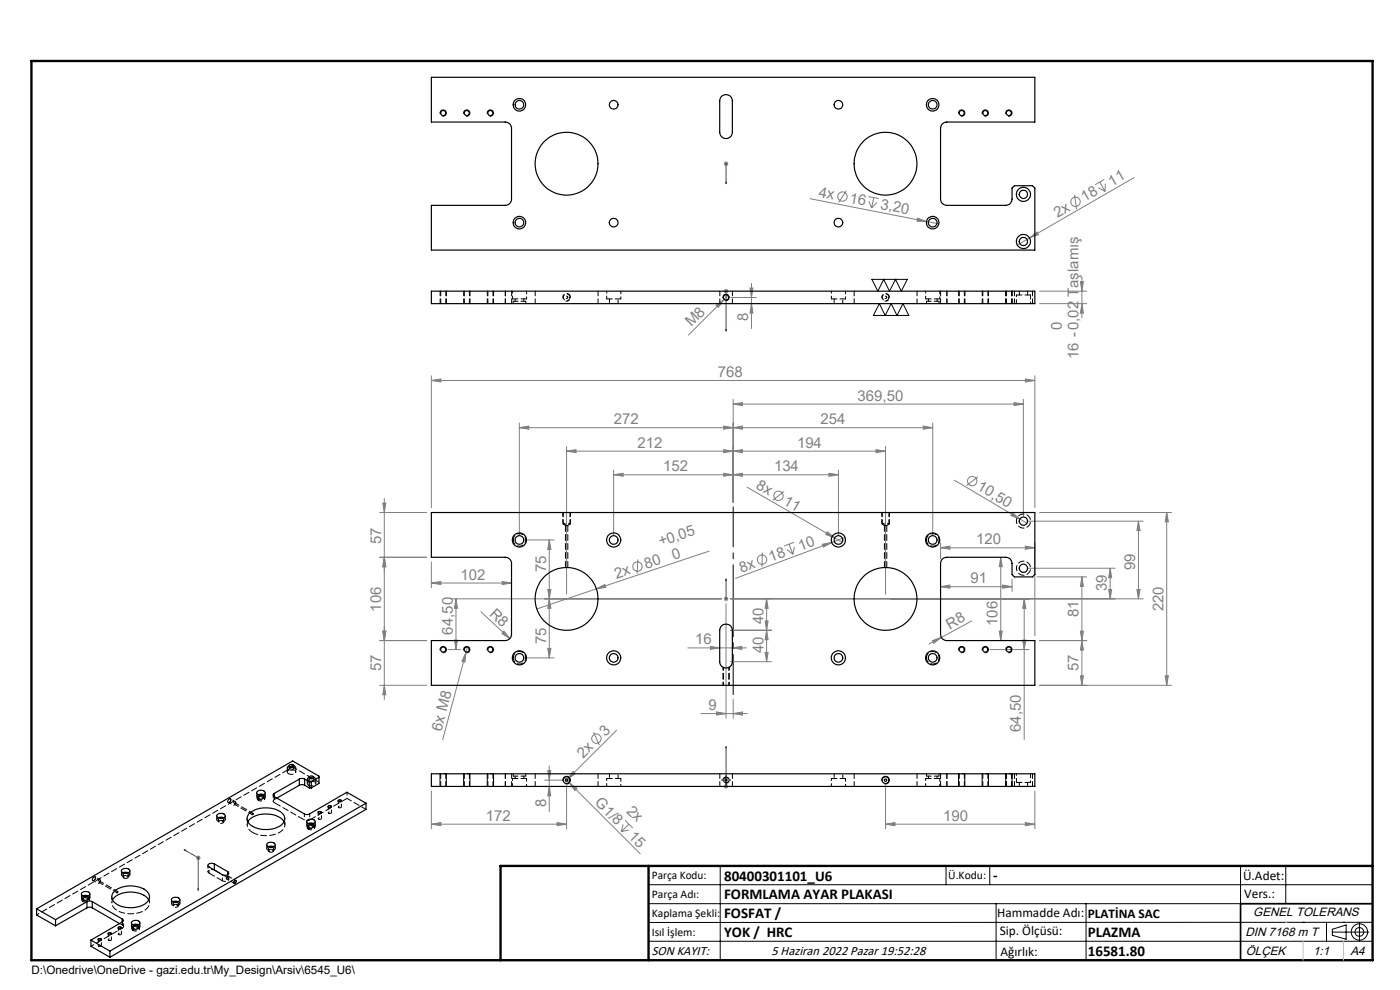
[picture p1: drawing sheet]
<svg xmlns="http://www.w3.org/2000/svg" width="297mm" height="210mm" viewBox="0 0 297 210" stroke-linecap="round" stroke-linejoin="round" font-family="sans-serif">
<g fill="none" stroke="#808080" stroke-width=".21">
<path d="M153.5 34.7h1M153.7 34.4l.7 .7M154 34.2v1M154.4 34.4l-.7 .7M233 39.8l1.4 .8M233.3 38.6l1.1 2M234.3 38.1l-2 1.1M234.5 39l-.1 1.6M240.6 37.7l-22.2 12.8M171.8 42.1l24.7 4.9M179.6 40.4l-1.7 2.6M184.2 41.7l2.2 .4"/>
<path d="M184.3 42.6l.6 1.5M185.3 41.9l-.4 2.2M186 43l-1.1 1.1M194.7 46.3l1.8 .7-2-.1zM196.5 47l2.7 .5M218.4 50.5l1.6-1.3 .3 .6zM218.4 50.5l-2.6 1.5M227.9 41.3l.5 3M229.2 59.8h.6l-.3 2zM229.5 58.8v8.6M91.5 79.7v28M151.9 64.8l1.7-1.2-1.2 1.6z"/>
<path d="M153.5 61.8h1M153.6 63.6l-7.6 7.5M153.7 61.4l.7 .7M154 61.3v1M154.4 61.4l-.7 .7M154.5 62.6l-.9 1M155 63.1h5.4M159.1 61.1h.6l-.3 2zM159.4 64.4l.3 2h-.6zM159.4 60.1v9.6M219.5 79.7v28M220.5 61.8h10"/>
<path d="M220.5 64.4h10M229.5 64.4l.3 2h-.6zM91.5 80.7l2-.3v.6zM91.5 80.7h128M110.2 90.7l2-.3v.6zM110.2 90.7h87.7M110.2 89.7v23.9M120.2 95.7l2-.3v.6zM120.2 94.7v31.3M120.2 95.7h67.7M130.2 99.7v13.9M153.5 95.4l2 .3-2 .3z"/>
<path d="M153.5 90.4l2 .3-2 .3zM155.5 95.7l2-.3v.6zM155.5 90.7l2-.3v.6zM155.5 85.7l2-.3v.6zM155.5 84.7v21.8M155.5 85.7h61.6M177.9 99.7v13.9M185.8 95.4l2.1 .3-2.1 .3zM187.9 94.7v31.3M195.9 90.4l2 .3-2 .3zM197.9 89.7v23.9M215.1 85.4l2 .3-2 .3z"/>
<path d="M217.1 84.7v24.8M217.5 80.4l2 .3-2 .3zM80.5 108.7h10M81.2 106.7h.6l-.3 2zM81.5 118.2l.3 2h-.6zM81.5 105.7v42.7M90.5 118.2h-10M91.5 119.2v5.5M111.2 114.5h6.3M116.5 114.5l.4 2h-.7zM116.5 114.5v25.1M130.2 100.7l2-.3v.6z"/>
<path d="M130.2 100.7h47.7M135.3 118.7l-.2 3M150.5 116.9l-24 8M153.5 100.4l2 .3-2 .3zM155.5 100.7l2-.3v.6zM158.5 103.4l20.1 11.6M161.7 117.2l-.1 3.1M166.3 104.2l-2.4 1.9M166.9 116.6l1.3 1M167.4 115.4l.8 2.2M168.5 115l-2.2 .8M168.5 116l-.3 1.6"/>
<path d="M174.4 115.5l2.1-.4-1.8 1zM175.5 112.8l1.6 1.3-1.9-.7zM175.9 100.4l2 .3-2 .3zM176.5 115.1l-20.5 7.6M179.2 114l-2.7 1.1M199.5 116.2l2-.4v.7zM199.5 115.2v3.4M199.5 116.2h20M202.5 101.9l13.9 8.2M207.5 101.1l-2.5 1.9M212.3 118.2l.3 2h-.6zM212.3 118.2v17.7"/>
<path d="M214.8 108.8l1.6 1.3-1.9-.7zM216.4 110.1l1.5 .9M217.5 115.8l2 .4-2 .3zM218.1 110.6h24.4M219.5 115.2v19.7M220.5 108.7h28M241.5 110.6l.4 1.9h-.7zM241.5 110.6v16.4M247.5 108.7v36.7M247.5 108.7l.4 2h-.7zM81.2 133.9h.6l-.3 2zM90.5 135.9h-10"/>
<path d="M91.5 123.7l2-.3v.6zM91.5 123.7h17M95 137.8h2.7M95.7 127h57.3M96.4 135.8h.6l-.3 2zM96.7 127v10.8M96.7 127l.3 2h-.6zM98.8 138.4l-.2 2.1-.6-.2zM98.8 138.4l-4.9 18.5M99.2 137.2l-.4 1.2M102 129.8l6.2 5.7M106.5 123.4l2 .3-2 .3z"/>
<path d="M106.9 133.9l1.3 1.6-1.7-1.1zM111.2 139.6h6.3M116.2 125.1h.7l-.4 1.9zM116.2 137.5h.7l-.4 2.1zM116.5 127l.4 2h-.7zM126.5 124.9l1.8-.9 .2 .6zM126.5 124.9l-12.6 4.3M145.9 137.4h12.5M150.7 137.1l2 .3-2 .4zM153.5 127h1M153.7 126.7l.7 .7M154 128v24.4"/>
<path d="M154 126.5v1.1M154.4 126.7l-.7 .7M155 127h87.5M155 133.7h8.7M155.4 137.4l2-.3v.7zM162.3 131.7h.6l-.3 2zM162.3 138.4h.6l-.3 2zM162.6 127l.3 2h-.6zM162.6 133.7l.3 2h-.6zM162.6 127v13.4M197.8 135.9l1.9-.7-1.6 1.2zM199.5 124.5l2-.4v.7z"/>
<path d="M199.5 124.5h15.2M199.7 135.2l-2.6 1.4M206.1 131.7l-6.4 3.5M210 137.8h8.3M212 133.9h.6l-.3 2zM212.7 124.1l2 .4-2 .3zM214.7 122.9v2.5M217 135.8h.6l-.3 2zM217.3 127l.3 2h-.6zM217.3 127v29.9M218.1 120.5h18.4M220 122.4h10.5"/>
<path d="M229.2 133.9h.6l-.3 2zM229.5 135.9l.3 2h-.6zM229.5 122.4l.3 2h-.6zM229.5 122.4v23M230.5 135.9h-10M235.2 125.1h.6l-.3 1.9zM235.5 120.5l.3 2h-.6zM235.5 120.5v6.5M241.2 125.1h.7l-.4 1.9zM80.5 145.4h10M81.5 145.4l.3 2h-.6zM125.9 155.3l1.2 2.8"/>
<path d="M130.8 154.9l-10.8 10.8M148.7 151.4h9.8M152 151l2 .4-2 .3zM155 140.4h8.7M155.5 151.4l2-.4v.7zM155.5 148.3v4.1M220.5 145.4h28M229.2 143.4h.6l-.3 2zM247.2 143.4h.7l-.4 2zM91.5 174.8l2-.3v.6zM91.5 167.8v8M91.5 174.8h28.7"/>
<path d="M115.5 165.5h3.7M116.2 163.5h.6l-.3 2zM116.5 166.8l.3 2h-.6zM116.5 162.5v9.7M118.2 174.5l2 .3-2 .3zM119.6 164.9l16.2 16.2M120.2 166.5v9.3M120.8 166l1.6 1.2-.4 .5zM121.6 163.6l.4 .5-1.6 1.2zM132.2 174.9l-.4 1.5M132.6 174l1.6 1.6M133.4 176.1l-1.6 .3"/>
<path d="M133.4 174.8l-1.6 1.6M153.5 166.8h1M153.7 166.5l.7 .7M154 166.3v1M154.4 166.5l-.7 .7M187.9 174.8l2-.3v.6zM187.9 174.8h31.6M187.9 166.5v9.3M217.5 174.5l2 .3-2 .3zM219.5 167.8v8M41.6 182h1M41.7 181.6l.7 .7"/>
<path d="M42.1 181.5v.9M42.4 181.6l-.7 .7"/>
<circle cx="178.7" cy="41.7" r=".98"/>
<circle cx="228.2" cy="42.8" r=".99"/>
<circle cx="161.7" cy="118.7" r="1"/>
<circle cx="165.2" cy="105.2" r="1.01"/>
<circle cx="206.3" cy="102.1" r="1.01"/>
<circle cx="135.2" cy="120.2" r="1"/>
<circle cx="126.5" cy="156.7" r=".99"/>
</g>
<g fill="none" stroke="#000" stroke-width=".21">
<path d="M93.4 24.2a.67 .67 0 0 1 .6-.9 .67 .67 0 0 1 .7 .7 .67 .67 0 0 1-.9 .6M98.4 24.2a.65 .65 0 0 1 .6-.9 .65 .65 0 0 1 .7 .7 .65 .65 0 0 1-.9 .6M103.4 24.2a.66 .66 0 0 1 .5-.9 .66 .66 0 0 1 .8 .7 .66 .66 0 0 1-.8 .6M203.4 24.2a.67 .67 0 0 1 .6-.9 .67 .67 0 0 1 .7 .7 .67 .67 0 0 1-.9 .6M208.4 24.2a.65 .65 0 0 1 .6-.9 .65 .65 0 0 1 .7 .7 .65 .65 0 0 1-.9 .6M213.4 24.2a.65 .65 0 0 1 .6-.9 .65 .65 0 0 1 .7 .7 .65 .65 0 0 1-.8 .6M185 59.3h7.5l-1.3 2.5-1.2-2.5-1.3 2.5-1.2-2.5-1.3 2.5zM153.4 63.2a.66 .66 0 0 1 .6-.8 .66 .66 0 0 1 .7 .8 .66 .66 0 0 1-.9 .5M186.5 64.4l1.3 2.5 1.3-2.5 1.2 2.5 1.3-2.5 1.2 2.5h-7.5zM93.4 138a.67 .67 0 0 1 .6-.9 .67 .67 0 0 1 .7 .7 .67 .67 0 0 1-.9 .6M98.4 138a.65 .65 0 0 1 .6-.9 .65 .65 0 0 1 .7 .7 .65 .65 0 0 1-.9 .6M103.4 138a.66 .66 0 0 1 .5-.9 .66 .66 0 0 1 .8 .7 .66 .66 0 0 1-.8 .6"/>
<path d="M203.4 138a.67 .67 0 0 1 .6-.9 .67 .67 0 0 1 .7 .7 .67 .67 0 0 1-.9 .6M208.4 138a.65 .65 0 0 1 .6-.9 .65 .65 0 0 1 .7 .7 .65 .65 0 0 1-.9 .6M213.4 138a.65 .65 0 0 1 .6-.9 .65 .65 0 0 1 .7 .7 .65 .65 0 0 1-.8 .6M48.5 169.6l.1-.1a.27 .27 0 0 1 .4 0 .27 .27 0 0 1-.1 .4 .34 .34 0 0 1-.4 .4 .34 .34 0 0 1-.1-.6zM67.5 172.2l.2-.1a.31 .31 0 0 1 .4 0 .31 .31 0 0 1 0 .5 .31 .31 0 0 1-.4 0l-.2-.2zM69.6 171a.36 .36 0 0 1 .4-.2 .36 .36 0 0 1 .2 .5h-.4l-.2-.1zM71.8 169.7h.6a.35 .35 0 0 1-.3 .5 .35 .35 0 0 1-.4-.3zM93.3 164.1v2.7M94.7 164.1v2.7M98.4 164.1v2.7M99.7 164.1v2.7M103.4 164.1v2.7"/>
<path d="M104.7 164.1v2.7M119.4 165.7a.8 .8 0 0 1 .7-1 .8 .8 0 0 1 .9 .9 .8 .8 0 0 1-1 .7M153.4 165.7a.65 .65 0 0 1 .6-.9 .65 .65 0 0 1 .7 .7 .65 .65 0 0 1-.9 .6M153.6 165.5h.8M154 165.1v.8M187.1 165.7a.8 .8 0 0 1 .7-1 .8 .8 0 0 1 .9 .9 .8 .8 0 0 1-1.1 .7M203.3 164.1v2.7M204.7 164.1v2.7M208.4 164.1v2.7M209.7 164.1v2.7M213.4 164.1v2.7M214.7 164.1v2.7"/>
<path d="M19.7 186.2l.1-.1a.28 .28 0 0 1 .5-.1 .28 .28 0 0 1-.1 .5 .35 .35 0 0 1-.5 .3 .35 .35 0 0 1 0-.6zM20.8 199.2l.2-.1a.31 .31 0 0 1 .5 0 .31 .31 0 0 1 0 .4 .31 .31 0 0 1-.5 0l-.2-.1zM22.9 198a.36 .36 0 0 1 .5-.2 .36 .36 0 0 1 .2 .4l-.5 .1-.2-.2zM25.1 196.7l.5-.1a.25 .25 0 0 1 .2 .4 .25 .25 0 0 1-.4 .1l-.4-.2zM49.7 186.9l.1-.1a.36 .36 0 0 1 .3 .4 .36 .36 0 0 1-.4 .3l-.1-.3zM137.6 187.7h153.6M137.6 191.7h153.6M137.6 199.7h153.6M152.8 183.7v20M200.7 183.7v4M210 183.7v4M211.3 191.7v12"/>
<path d="M230.4 191.7v12M263.2 183.7v20M272.8 183.7v8M276.4 195.6h.1M281.4 195.6v4.1M282.6 197.7h7.8M282.6 197.1l3-.9v3l-3-.8zM285 195.6h.1M288.4 195.8v3.8M291.2 195.6l-153.6 .1"/>
<circle cx="288.4" cy="197.7" r="1.74"/>
<circle cx="288.4" cy="197.7" r=".93"/>
</g>
<path d="M121 111h-1.6M188.7 111h-1.6" fill="none" stroke="#000" stroke-width=".21" stroke-dasharray="1.3 .6" stroke-dashoffset=".8" stroke-linecap="butt"/>
<path d="M120 63.9a.81 .81 0 0 0 1-.8 .81 .81 0 0 0-.9-.8 .81 .81 0 0 0-.7 1M187.7 63.9a.81 .81 0 0 0 1-.8 .81 .81 0 0 0-.9-.8 .81 .81 0 0 0-.7 1" fill="none" stroke="#000" stroke-width=".21" stroke-dasharray="1.3 .6" stroke-dashoffset=".4" stroke-linecap="butt"/>
<g fill="none" stroke="#00f" stroke-width=".21">
<path d="M154 39v-.4v.4M154 34.6v.2zM154 34.7h.1M154 34.7v4.3M154 61.7v.2zM154 70.2v-.4v.4M154 61.8h.1M154 61.8v8.4M154 122.8v.4v-.4M154 126.9v.2zM154 127h.1M154 122.8v4.2"/>
<path d="M154 158.4v.4v-.4M154 158.4v8.4M154 166.7v.2zM154 166.8h.1M39.1 180.2l.3 .1v.2zM39.1 180.2l3 1.8v6.9M42 188.5l.1 .1v.3z"/>
</g>
<path d="M153.4 141.5v3.9M154.7 145.4v-3.9" fill="none" stroke="#000" stroke-width=".21" stroke-dasharray="1.3 .6" stroke-dashoffset=".6"/>
<path d="M119.4 108.7v2.3M121 111v-2.3M187.1 108.7v2.3M188.7 111v-2.3" fill="none" stroke="#000" stroke-width=".21" stroke-dasharray="1.3 .6" stroke-dashoffset=".4"/>
<path d="M121 111h.1M188.7 111h.1" fill="none" stroke="#000" stroke-width=".21" stroke-dasharray="1.3 .6"/>
<path d="M93.4 61.7v2.7M94.7 64.4v-2.7M98.4 61.7v2.7M99.7 64.4v-2.7M103.4 61.7v2.7M104.7 64.4v-2.7M203.4 61.7v2.7M204.7 64.4v-2.7M208.4 61.7v2.7M209.7 64.4v-2.7M213.4 61.7v2.7M214.7 64.4v-2.7" fill="none" stroke="#000" stroke-width=".21" stroke-dasharray="1.3 .6" stroke-dashoffset=".3"/>
<path d="M155.5 147.3v-39.8" fill="none" stroke="#000" stroke-width=".21" stroke-dasharray="15.2 1.3 1.3 1.3" stroke-dashoffset="6.8"/>
<path d="M106.2 203.7h185" fill="none" stroke="#000" stroke-width=".25"/>
<path d="M291.2 191.7h-28v12" fill="none" stroke="#000" stroke-width=".35"/>
<path d="M6.7 12.9h284.5v190.8h-284.5zM137.6 183.7v20M291.2 183.7h-185v20" fill="none" stroke="#000" stroke-width=".5"/>
<path d="M272.8 195.6h.1M276.4 199.7v4M285 199.7v4" fill="none" stroke="#c0c0c0" stroke-width=".21"/>
<path d="M153.2 165.5h-.1M154 164.6v-.1M154 166.3v.1M154.9 165.5h.1" fill="none" stroke="#000" stroke-width=".21" stroke-dasharray="15.2 1.3 1.3 1.3"/>
<path d="M94.7 164.1h-1.3M99.7 164.1h-1.3M104.7 164.1h-1.3M204.7 164.1h-1.3M209.7 164.1h-1.3M214.7 164.1h-1.3" fill="none" stroke="#000" stroke-width=".21" stroke-dasharray="1.3 .6" stroke-dashoffset=".7"/>
<g fill="#00f">
<path d="M154 122.8v.4zM154 126.9v.2z"/>
<path d="M39.1 180.2l.3 .1v.2zM42 188.5l.1 .1v.3zM154 166.7v.2zM154 158.4v.4z"/>
<path d="M154 61.7v.2zM154 69.8v.4z"/>
<path d="M154 38.6v.4zM154 34.6v.2z"/>
</g>
<g fill="#808080">
<path d="M106.9 133.9l1.3 1.6-1.7-1.1z"/>
<path d="M214.8 108.8l1.6 1.3-1.9-.7z"/>
<path d="M175.5 112.8l1.6 1.3-1.9-.7z"/>
<path d="M194.7 46.3l1.8 .7-2-.1z"/>
<path d="M126.5 124.9l1.8-.9 .2 .6z"/>
<path d="M174.4 115.5l2.1-.4-1.8 1z"/>
<path d="M197.8 135.9l1.9-.7-1.6 1.2z"/>
<path d="M218.4 50.5l1.6-1.3 .3 .6z"/>
<path d="M98.8 138.4l-.2 2.1-.6-.2z"/>
<path d="M120.8 166l1.6 1.2-.4 .5z"/>
<path d="M118.2 174.5l2 .3-2 .3zM91.5 174.8l2-.3v.6z"/>
<path d="M199.5 116.2l2-.4v.7zM217.5 115.8l2 .4-2 .3zM199.5 124.5l2-.4v.7zM212.7 124.1l2 .4-2 .3z"/>
<path d="M91.5 80.7l2-.3v.6zM217.5 80.4l2 .3-2 .3zM155.5 100.7l2-.3v.6zM175.9 100.4l2 .3-2 .3zM155.5 95.7l2-.3v.6zM185.8 95.4l2.1 .3-2.1 .3zM155.5 90.7l2-.3v.6zM195.9 90.4l2 .3-2 .3zM155.5 85.7l2-.3v.6zM215.1 85.4l2 .3-2 .3z"/>
<path d="M150.7 137.1l2 .3-2 .4zM155.4 137.4l2-.3v.7z"/>
<path d="M91.5 123.7l2-.3v.6zM106.5 123.4l2 .3-2 .3z"/>
<path d="M155.5 151.4l2-.4v.7zM152 151l2 .4-2 .3zM153.5 100.4l2 .3-2 .3zM130.2 100.7l2-.3v.6zM153.5 95.4l2 .3-2 .3zM120.2 95.7l2-.3v.6zM153.5 90.4l2 .3-2 .3zM110.2 90.7l2-.3v.6z"/>
<path d="M151.9 64.8l.5 .4 1.2-1.6zM121.6 163.6l-1.2 1.7 1.6-1.2z"/>
<path d="M235.2 125.1h.6l-.3 1.9zM235.5 120.5l.3 2h-.6zM241.2 125.1h.7l-.4 1.9zM241.5 110.6l.4 1.9h-.7zM116.2 125.1h.7l-.4 1.9zM116.5 114.5l.4 2h-.7zM217 135.8h.6l-.3 2zM217.3 127l.3 2h-.6zM229.5 64.4l.3 2h-.6zM229.2 59.8h.6l-.3 2z"/>
<path d="M229.2 143.4h.6l-.3 2zM229.5 135.9l.3 2h-.6zM247.2 143.4h.7l-.4 2zM247.5 108.7l.4 2h-.7zM81.5 145.4l.3 2h-.6zM81.2 133.9h.6l-.3 2zM81.5 118.2l.3 2h-.6zM81.2 106.7h.6l-.3 2z"/>
<path d="M116.5 127l.4 2h-.7zM116.2 137.5h.7l-.4 2.1zM96.7 127l.3 2h-.6zM96.4 135.8h.6l-.3 2zM159.1 61.1h.6l-.3 2zM159.4 64.4l.3 2h-.6zM116.2 163.5h.6l-.3 2zM116.5 166.8l.3 2h-.6z"/>
<path d="M81.5 118.2l.3 2h-.6zM81.2 133.9h.6l-.3 2zM212.3 118.2l.3 2h-.6zM212 133.9h.6l-.3 2zM229.5 122.4l.3 2h-.6zM229.2 133.9h.6l-.3 2zM162.6 127l.3 2h-.6zM162.3 131.7h.6l-.3 2zM162.6 133.7l.3 2h-.6zM162.3 138.4h.6l-.3 2z"/>
<path d="M187.9 174.8l2-.3v.6zM217.5 174.5l2 .3-2 .3z"/>
</g>
<g fill="none" stroke="#000" stroke-width=".25">
<path d="M91.5 16.4h128v9.5h-18.6a1.33 1.33 0 0 0-1.4 1.3v15a1.33 1.33 0 0 0 1.4 1.4h12.5a1.33 1.33 0 0 0 1.3-1.4v-2.3l.5-.5h3.8l.5 .5v13.1h-128v-9.4h15.7a1.33 1.33 0 0 0 1.3-1.4v-15a1.33 1.33 0 0 0-1.3-1.3h-15.7zM153 20.6a1.35 1.35 0 0 1 1.5-.5 1.35 1.35 0 0 1 .9 1.3v6.7a1.34 1.34 0 0 1-1.4 1.3 1.34 1.34 0 0 1-1.3-1.3v-6.7zM91.5 61.8h128v2.6h-128zM91.5 108.7h128v13.2l-.5 .5h-3.8l-.5-.5v-2.4a1.33 1.33 0 0 0-1.3-1.3h-12.5a1.33 1.33 0 0 0-1.4 1.3v15a1.33 1.33 0 0 0 1.4 1.4h18.6v9.5h-128v-9.5h15.7a1.33 1.33 0 0 0 1.3-1.4v-15a1.33 1.33 0 0 0-1.3-1.3h-15.7zM153 132.9a1.36 1.36 0 0 1 1.4-.4 1.36 1.36 0 0 1 1 1.2v6.7a1.34 1.34 0 0 1-1.4 1.3 1.34 1.34 0 0 1-1.3-1.3v-6.7zM46.1 172.8a1.01 1.01 0 0 1 1.7 .4 1.09 1.09 0 0 1-1.8-.2zM46.3 173.5h1.1M46.7 173.6h.3M52.6 174.3a5.2 5.2 0 0 1 6.2-1.2l.8 .5 .7 .7M53 172.5a5.8 5.8 0 0 1 7 .1 1.73 1.73 0 0 1-.9 2.8 5.7 5.7 0 0 1-6.4-.8 1.5 1.5 0 0 1 .3-2.1zM53.6 172.6h.1l-.1 .2zM54.6 167.9a1.12 1.12 0 0 1 1.7 .3 1.03 1.03 0 0 1-1.8-.1z"/>
<path d="M54.8 168.5h1.1M55.2 168.7h.3M56.7 178.9a1.12 1.12 0 0 1 1.7 .3 1.01 1.01 0 0 1-.9 .5 1.01 1.01 0 0 1-.9-.6zM56.9 179.6h1.1M57.3 179.7h.3M58.2 168.3a.37 .37 0 0 0-.2 .3 .37 .37 0 0 0 .2 .4M58.2 169l6.7 3.8 .8-.2 7.9-4.5 4 2.3M58.2 168.3v.7M61.3 162.4l.3-.2a.42 .42 0 0 1 .5-.1 .42 .42 0 0 1 .2 .5l-.1 .1a.53 .53 0 0 1-.9-.3zM61.5 162.7h.7M63.5 165.3l.4-.2 .7 .2M63.5 166.6l.4-.2 .7 .2"/>
<path d="M63.5 165.3l-5.3 3M63.5 165.3v1.3M63.5 166.6l-4.8 2.7M64.6 165.3l1 .5M64.6 165.3v1.3M64.6 166.6l1 .5M65.2 174a1.09 1.09 0 0 1 1.7 .3 .98 .98 0 0 1-1 .5 .98 .98 0 0 1-.8-.6zM65.4 174.7h1.1M65.6 164.7h.1a.49 .49 0 0 1 .5-.1 .49 .49 0 0 1 .3 .5l-.2 .1a.42 .42 0 0 1-.5 0 .42 .42 0 0 1-.2-.5zM65.6 165.8h.4M65.6 165.8v1.3M65.6 167.1h.4"/>
<path d="M65.7 165.1h.8M65.8 174.8h.3M66 167.1l1.7-.9v-1.6l-5.6-3.2-54.3 31.4M66 165.8v1.3M67.5 172.3l.2-.1a.24 .24 0 0 1 .3-.1 .24 .24 0 0 1 .1 .4 .31 .31 0 0 1-.4 0 .31 .31 0 0 1-.2-.2zM67.7 164.9l-1.7 .9M69.7 171l.1-.1a.27 .27 0 0 1 .3 0 .27 .27 0 0 1 .1 .3 .29 .29 0 0 1-.3 .1 .29 .29 0 0 1-.2-.3zM71.8 169.8a.3 .3 0 0 1 .4-.1 .3 .3 0 0 1 .2 .3h-.1a.27 .27 0 0 1-.3 .1 .27 .27 0 0 1-.2-.3zM77.6 170.4l-54.3 31.3M77.6 170.4v1.3l-54.3 31.4M91.5 164.1h128v2.7h-128zM7.8 192.8l4 2.3"/>
<path d="M7.8 192.8v1.3l4 2.3M11.8 195.1v1.3M17.4 189.4a1.09 1.09 0 0 1 1.6 .2 1 1 0 0 1-1.7 0zM17.6 190h1.1M18 190.1h.3M18.5 191.3l.4-.2 .7 .2M18.5 192.6l.4-.2 .7 .2M18.5 191.3l-6.7 3.8M18.5 191.3v1.3M18.5 192.6l-6.7 3.8M19.3 199.4l4 2.3M19.3 199.4v1.3l4 2.4"/>
<path d="M19.6 191.3l6.3 3.6M19.6 191.3v1.3M19.6 192.6l5.8 3.3M20.8 199.2h.1a.3 .3 0 0 1 .4-.1 .3 .3 0 0 1 .1 .3l-.3 .1zM23 198l.1-.1a.27 .27 0 0 1 .3-.1 .27 .27 0 0 1 .2 .3l-.1 .1a.28 .28 0 0 1-.3 .1 .28 .28 0 0 1-.2-.3zM23.9 190.9a4.8 4.8 0 0 1 5.1-1.5 3.6 3.6 0 0 1 2.5 1.5M24.3 189a5.8 5.8 0 0 1 6.9 .1 1.67 1.67 0 0 1-.7 2.8 5.7 5.7 0 0 1-6.5-.8 1.59 1.59 0 0 1 .3-2.1zM25.2 196.7h.1a.25 .25 0 0 1 .3-.1 .25 .25 0 0 1 .1 .3 .29 .29 0 0 1-.4 .1 .29 .29 0 0 1-.1-.3zM25.9 184.5a1.12 1.12 0 0 1 1.7 .2 1.03 1.03 0 0 1-1.8 0zM25.9 194.9a.33 .33 0 0 1 .3 .4 .33 .33 0 0 1-.3 .3M25.9 195.6l-6.6 3.8M25.9 194.9v.7"/>
<path d="M26.1 185.1h1.1M26.5 185.2h.3M27.9 195.6l.1-.1a1.05 1.05 0 0 1 1.7 .2 1 1 0 0 1-1 .6 1 1 0 0 1-.8-.6zM28.2 196.2l.6-.2 .5 .2M28.6 196.2h.3M36.4 190.7a1.14 1.14 0 0 1 1.8 .1 1.04 1.04 0 0 1-1.8 .1zM36.7 191.3h1.1M37.1 191.4h.3M45.5 183.3a.8 .8 0 0 0-1.4 .4l3.1 1.9a.9 .9 0 0 0 1.3-.4l-.2-.3M45.5 183.3l2.8 1.6M45.5 183.3v1.3M48.3 184.9v.7"/>
<path d="M49.7 186.9l.3-.1a.32 .32 0 0 1 0 .4 .32 .32 0 0 1-.4 .1zM23.3 201.7v1.4"/>
<circle cx="94" cy="24" r=".54"/>
<circle cx="99" cy="24" r=".53"/>
<circle cx="104" cy="24" r=".54"/>
<circle cx="110.2" cy="22.2" r="1.33"/>
<circle cx="110.2" cy="22.2" r=".91"/>
<circle cx="120.2" cy="34.7" r="6.7"/>
<circle cx="130.2" cy="22.2" r=".92"/>
<circle cx="177.9" cy="22.2" r=".92"/>
<circle cx="187.9" cy="34.7" r="6.7"/>
<circle cx="197.9" cy="22.2" r="1.33"/>
<circle cx="197.9" cy="22.2" r=".92"/>
<circle cx="204" cy="24" r=".54"/>
<circle cx="209" cy="24" r=".53"/>
<circle cx="214" cy="24" r=".54"/>
<circle cx="110.2" cy="47.2" r="1.33"/>
<circle cx="110.2" cy="47.2" r=".91"/>
<circle cx="130.2" cy="47.2" r=".92"/>
<circle cx="177.9" cy="47.2" r=".92"/>
<circle cx="197.9" cy="47.2" r="1.33"/>
<circle cx="197.9" cy="47.2" r=".92"/>
<circle cx="217.1" cy="41.2" r=".88"/>
<circle cx="217.1" cy="51.2" r=".88"/>
<circle cx="217.1" cy="51.2" r="1.5"/>
<circle cx="217.1" cy="41.2" r="1.5"/>
<circle cx="154" cy="63.1" r=".56"/>
<circle cx="110.2" cy="114.6" r=".91"/>
<circle cx="110.2" cy="114.6" r="1.5"/>
<circle cx="130.2" cy="114.6" r=".92"/>
<circle cx="130.2" cy="114.6" r="1.5"/>
<circle cx="177.9" cy="114.5" r="1.5"/>
<circle cx="177.9" cy="114.6" r=".92"/>
<circle cx="197.9" cy="114.5" r="1.5"/>
<circle cx="197.9" cy="114.6" r=".92"/>
<circle cx="217.1" cy="110.5" r=".88"/>
<circle cx="94" cy="137.8" r=".54"/>
<circle cx="99" cy="137.8" r=".53"/>
<circle cx="104" cy="137.8" r=".54"/>
<circle cx="110.2" cy="139.5" r=".91"/>
<circle cx="110.2" cy="139.6" r="1.49"/>
<circle cx="120.2" cy="127" r="6.7"/>
<circle cx="130.2" cy="139.5" r=".92"/>
<circle cx="130.2" cy="139.6" r="1.49"/>
<circle cx="177.9" cy="139.5" r="1.49"/>
<circle cx="177.9" cy="139.5" r=".92"/>
<circle cx="187.9" cy="127.1" r="6.7"/>
<circle cx="197.9" cy="139.5" r="1.49"/>
<circle cx="197.9" cy="139.5" r=".92"/>
<circle cx="204" cy="137.8" r=".54"/>
<circle cx="209" cy="137.8" r=".53"/>
<circle cx="214" cy="137.8" r=".54"/>
<circle cx="217.1" cy="120.6" r=".88"/>
<circle cx="120.2" cy="165.5" r=".71"/>
<circle cx="120.2" cy="165.5" r=".25"/>
<circle cx="187.9" cy="165.5" r=".71"/>
<circle cx="187.9" cy="165.5" r=".25"/>
<circle cx="24.9" cy="189.3" r=".13"/>
</g>
<g fill="none" stroke="#000" stroke-width=".21" stroke-dasharray="1.3 .6" stroke-dashoffset=".7">
<path d="M119.5 111.2h1.4M187.2 111.2h1.4M215.6 110.5a1.5 1.5 0 0 1 2.2-1.3 1.5 1.5 0 0 1 .2 2.5 1.5 1.5 0 0 1-2.3-.9l-.1-.3M215.6 120.5a1.5 1.5 0 0 1 2.2-1.3 1.5 1.5 0 0 1 .2 2.5 1.5 1.5 0 0 1-2.3-.9l-.1-.3M52.4 173.6v1.4M58 168.6v1.3M58.2 169v1.3M60.4 175v-1.4M62.1 162.7v-1.3M62.2 162.6a.36 .36 0 0 1 0 .5 .36 .36 0 0 1-.5 0h-.2M64.6 172.6v1.3M65.7 172.6v1.3"/>
<path d="M66.5 165.1a.36 .36 0 0 1 0 .5 .36 .36 0 0 1-.5 0l-.3-.1M67.5 172.3v1.3M68.2 173.6v-1.3M69.7 171.1v1.3M70.3 172.4v-1.3M71.8 169.9v1.3M72.4 171.2v-1.3M73.6 168.1v1.3M7.8 194.1l54.3-31.4M20.9 199.3v1.3M23 198v1.3M23.6 199.3v-1.3"/>
<path d="M23.7 190.2v1.3M25.1 196.8v1.3M25.8 198.1v-1.3M26 195.6v1.3M26.2 196.5v-1.3M31.7 191.5v-1.3M44.1 183.6v1.3M44.3 185.2v-1.3M47.2 186.8v-1.3M48.5 186.5v-1.3M21.5 200.6v-1.3"/>
</g>
<g fill="none" stroke="#000" stroke-width=".21" stroke-dasharray="1.3 .6">
<path d="M108.9 63.9v.5M109.3 63.4v.5M111.1 63.9v-.5M111.5 64.4v-.5M196.5 63.9v.5M197 63.4v.5M198.8 63.9v-.5M199.2 64.4v-.5M119.5 111.2l.5 .3M120 111.5h.5M120 111.5v8.9M120.5 111.5l.4-.3"/>
<path d="M187.2 111.2l.4 .3M187.6 111.5h.5M187.6 111.5v8.9M188.1 111.5l.5-.3M120.5 120.4v-8.9M188.1 120.4v-8.9M46.3 173.8v.5M47 173.5l.3 .1M47.4 174.3v-.5M47.5 173.5l-.1-.1M54.6 169.2v.2M54.8 169v.2"/>
<path d="M55.5 168.6l.3 .1M55.9 169.2v-.2M56 168.6l-.1-.1M56.2 169.4v-.2M56.9 180v.5M57.7 179.7h.2M58.1 179.6h.1M61.3 162.4v.4M61.5 163.1l-.2-.3 .2-.2M62.4 162.8v-.4M65.2 175.3v.3M65.4 175.1v.2"/>
<path d="M65.6 164.9v.4M65.7 165.5l-.1-.2 .1-.2M66.1 174.8h.3M66.5 175.3v-.2M66.6 165.3v-.4M66.6 174.7h-.1M66.8 175.6v-.3M108.9 164.1v.5M109.3 164.6v.5M111.1 165.1v-.5M111.5 164.6v-.5M196.5 164.1v.5"/>
<path d="M197 164.6v.5M198.8 165.1v-.5M199.2 164.6v-.5M17.4 190.7v.2M17.6 190.4v.3M18.3 190.1l.3 .1M18.7 190.7v-.3M18.8 190.1l-.1-.1M19 190.9v-.2M26.1 185.5v.5M26.8 185.2l.3 .1M27.2 186v-.5"/>
<path d="M27.3 185.2l-.1-.1M28 196.8v.2M28.2 196.5v.3M28.9 196.2l.3 .1M29.3 196.8v-.3M29.4 196.2l-.1-.1M29.6 197v-.2M36.7 191.6v.5M37.4 191.3l.3 .1M37.8 192.1v-.5M37.9 191.3l-.1-.1M44.3 185.2l2.9 1.6"/>
<path d="M45.5 184.5h.1M48.3 186.2l-2.8-1.7M58 180.5v-.5"/>
</g>
<g fill="none" stroke="#000" stroke-width=".21" stroke-dasharray="1.3 .6" stroke-dashoffset=".3">
<path d="M93.5 61.7v2.7M94.6 64.4v-2.7M98.5 61.7v2.7M99.6 64.4v-2.7M103.5 61.7v2.7M104.6 64.4v-2.7M107.2 61.7v2.7M108.5 61.7v2.7M111.5 63.9h-2.6M113.5 61.7v2.7M120.9 63.1a.71 .71 0 0 1-1 .6 .71 .71 0 0 1-.2-1.2 .71 .71 0 0 1 1.2 .4v.2M126.9 64.4v-2.7"/>
<path d="M152.7 64.4v-2.7M155.4 64.4v-2.7M181.2 61.7v2.7M188.6 63.1a.71 .71 0 0 1-1 .6 .71 .71 0 0 1-.2-1.2 .71 .71 0 0 1 1.2 .4v.2M194.5 64.4v-2.7M199.2 63.9h-2.7M199.5 61.7v2.7M200.9 61.7v2.7M203.5 61.7v2.7M204.6 64.4v-2.7M208.5 61.7v2.7M209.6 64.4v-2.7"/>
<path d="M213.4 64.4v-2.7M213.5 61.7v2.7M214.6 64.4v-2.7M214.7 64.4v-2.7M215.2 61.7v2.7M219 64.4v-2.7M108.9 114.5a1.33 1.33 0 0 1 1.9-1.2 1.33 1.33 0 0 1 .2 2.3 1.33 1.33 0 0 1-2.1-.8v-.3M119.5 108.7v2.5M120.9 111.2v-2.5M187.2 108.7v2.5M188.6 111.2v-2.5M196.5 114.5a1.33 1.33 0 0 1 2-1.2 1.33 1.33 0 0 1 .2 2.3 1.33 1.33 0 0 1-2.1-.8l-.1-.3"/>
<path d="M108.9 139.5a1.33 1.33 0 0 1 1.9-1.2 1.33 1.33 0 0 1 .2 2.3 1.33 1.33 0 0 1-2.1-.8v-.3M196.5 139.5a1.33 1.33 0 0 1 2-1.2 1.33 1.33 0 0 1 .2 2.3 1.33 1.33 0 0 1-2.1-.8l-.1-.3M58.2 169.6l.6-.3M58.2 169v.6M61.2 163.2a.47 .47 0 0 1-.2-.6 .47 .47 0 0 1 .6-.2 .78 .78 0 0 1 1.1 .6 1.25 1.25 0 0 1-1.5 .2M61.2 164.1a.47 .47 0 0 1-.2-.6 .47 .47 0 0 1 .6-.2 .78 .78 0 0 1 1.1 .6 1.25 1.25 0 0 1-1.5 .2M65.5 165.7a.47 .47 0 0 1-.3-.6 .47 .47 0 0 1 .6-.3 .78 .78 0 0 1 1.1 .7 1.25 1.25 0 0 1-1.4 .2M65.5 166.6a.47 .47 0 0 1-.3-.6 .47 .47 0 0 1 .6-.3 .78 .78 0 0 1 1.1 .7 1.25 1.25 0 0 1-1.4 .2M67.7 165.9l-5.6-3.2M93.5 164.1v2.7M94.6 166.8v-2.7M98.5 164.1v2.7"/>
<path d="M99.6 166.8v-2.7M103.5 164.1v2.7M104.6 166.8v-2.7M107.2 166.8v-2.7M108.5 166.8v-2.7M108.9 164.6h2.6M113.5 164.1v2.7M126.9 166.8v-2.7M152.7 164.1v2.7M155.4 164.1v2.7M181.2 164.1v2.7M194.5 166.8v-2.7"/>
<path d="M196.5 164.6h2.7M199.5 166.8v-2.7M200.9 166.8v-2.7M203.5 164.1v2.7M204.6 166.8v-2.7M208.5 164.1v2.7M209.6 166.8v-2.7M213.4 164.1v2.7M213.5 164.1v2.7M214.6 166.8v-2.7M214.7 166.8v-2.7M215.2 166.8v-2.7"/>
<path d="M219 164.1v2.7M25.4 195.9l.6 .3M26 195.6v.6M48.3 186.2v-.7"/>
</g>
<path d="M153.5 141.6v3.8M154.6 145.4v-3.8M48.4 170.2l1.1 .6M49.9 170.1l-1-.7M65.7 173.9l-.6 .2-.5-.2M19.7 186.8l1.1 .6M21.2 186.6l-1-.6M26 196.9l-6.7 3.8M31.6 190.9a1.83 1.83 0 0 1-1.4 2.4 5.6 5.6 0 0 1-6.2-1l-.3-.6 .2-.8M45.5 184.5a.79 .79 0 0 0-1.3 .5l.1 .2M47.2 186.8a.79 .79 0 0 0 1.3-.4l-.2-.2" fill="none" stroke="#000" stroke-width=".21" stroke-dasharray="1.3 .6" stroke-dashoffset=".6"/>
<path d="M108.7 63.4h3M128.7 63.4h3M176.4 63.4h3M196.4 63.4h3M218.6 62.6h-3M60.3 174.3a1.9 1.9 0 0 1-1.5 2.5 6.4 6.4 0 0 1-5.2-.2M111.7 165.1h-3M131.7 165.1h-3M179.4 165.1h-3M199.4 165.1h-3M215.6 166h3" fill="none" stroke="#000" stroke-width=".21" stroke-dasharray="1.3 .6" stroke-dashoffset=".1"/>
<g fill="none" stroke="#000" stroke-width=".21" stroke-dasharray="1.3 .6" stroke-dashoffset=".8">
<path d="M108.7 61.7v1.7M111.7 63.4v-1.7M120.5 63.1a.25 .25 0 0 1-.4 .2 .25 .25 0 0 1 0-.4 .25 .25 0 0 1 .4 .1v.1M128.7 61.7v1.7M131.7 63.4v-1.7M176.4 61.7v1.7M179.4 63.4v-1.7M188.1 63.1a.25 .25 0 0 1-.3 .2 .25 .25 0 0 1-.1-.4 .25 .25 0 0 1 .4 .1v.1M196.4 61.7v1.7M199.4 63.4v-1.7M67.6 173.8v-.1a.27 .27 0 0 1 .3-.3 .27 .27 0 0 1 .2 .3l-.5 .1M69.7 172.5a.27 .27 0 0 1 .3-.3 .27 .27 0 0 1 .2 .3h-.5"/>
<path d="M71.9 171.3h-.1a.27 .27 0 0 1 .3-.3 .27 .27 0 0 1 .2 .3h-.4M108.7 165.1v1.7M111.7 166.8v-1.7M128.7 165.1v1.7M131.7 166.8v-1.7M176.4 165.1v1.7M179.4 166.8v-1.7M196.4 165.1v1.7M199.4 166.8v-1.7M23.1 199.5l-.1-.1a.27 .27 0 0 1 .3-.2 .27 .27 0 0 1 .3 .3h-.5M25.2 198.3l-.1-.1a.27 .27 0 0 1 .3-.3 .27 .27 0 0 1 .3 .3l-.5 .1M21 200.7l-.1-.1a.27 .27 0 0 1 .3-.2 .27 .27 0 0 1 .2 .3h-.4"/>
</g>
<g fill="none" stroke="#000" stroke-width=".21" stroke-dasharray="1.3 .6" stroke-dashoffset=".5">
<path d="M129.3 63.4v1M131.1 64.4v-1M177 63.4v1M178.8 64.4v-1M47.3 173.6a.33 .33 0 0 1 .1 .5 .33 .33 0 0 1-.5 .1 .34 .34 0 0 1-.5-.2 .34 .34 0 0 1 .3-.5M49 169.6a.34 .34 0 0 1-.2 .5 .34 .34 0 0 1-.4-.2 .34 .34 0 0 1 .1-.4 .34 .34 0 0 1 .5 .1M50 170.2a.34 .34 0 0 1-.1 .5 .34 .34 0 0 1-.5-.2 .34 .34 0 0 1 .2-.4 .34 .34 0 0 1 .4 .1M54.8 169.5a.44 .44 0 0 1-.1-.6 .44 .44 0 0 1 .5-.2 .56 .56 0 0 1 .7 .1 .56 .56 0 0 1 .1 .7 1.21 1.21 0 0 1-1.2 0M54.8 169.8a.44 .44 0 0 1-.1-.6 .44 .44 0 0 1 .5-.2 .56 .56 0 0 1 .7 0 .56 .56 0 0 1 .1 .7 1.21 1.21 0 0 1-1.2 .1M55.8 168.7a.33 .33 0 0 1 0 .5 .33 .33 0 0 1-.4 .1 .34 .34 0 0 1-.5-.2 .34 .34 0 0 1 .3-.5M57.9 179.7a.33 .33 0 0 1 .1 .5 .33 .33 0 0 1-.5 .1 .34 .34 0 0 1-.5-.2 .34 .34 0 0 1 .3-.4M65.4 175.6a.44 .44 0 0 1-.1-.5 .44 .44 0 0 1 .5-.2 .56 .56 0 0 1 .7 0 .56 .56 0 0 1 .1 .7 1.21 1.21 0 0 1-1.2 0"/>
<path d="M65.4 175.9a.44 .44 0 0 1-.1-.6 .44 .44 0 0 1 .5-.2 .56 .56 0 0 1 .7 .1 .56 .56 0 0 1 .1 .6 1.21 1.21 0 0 1-1.2 .1M66.4 174.9a.33 .33 0 0 1 .1 .4 .33 .33 0 0 1-.5 .1 .34 .34 0 0 1-.5-.2 .34 .34 0 0 1 .3-.4M129.3 164.1v1M131.1 165.1v-1M177 164.1v1M178.8 165.1v-1M17.6 191a.44 .44 0 0 1-.1-.6 .44 .44 0 0 1 .5-.2 .56 .56 0 0 1 .7 .1 .56 .56 0 0 1 .1 .6 1.21 1.21 0 0 1-1.2 .1M17.6 191.2a.44 .44 0 0 1-.1-.5 .44 .44 0 0 1 .5-.2 .56 .56 0 0 1 .7 0 .56 .56 0 0 1 .1 .7 1.21 1.21 0 0 1-1.2 0M18.6 190.2a.33 .33 0 0 1 .1 .5 .33 .33 0 0 1-.5 0 .34 .34 0 0 1-.5-.2 .34 .34 0 0 1 .3-.4M20.3 186.2a.34 .34 0 0 1-.2 .5 .34 .34 0 0 1-.5-.2 .34 .34 0 0 1 .2-.4 .34 .34 0 0 1 .5 .1M21.3 186.8a.34 .34 0 0 1-.1 .5 .34 .34 0 0 1-.5-.2 .34 .34 0 0 1 .2-.4 .34 .34 0 0 1 .4 .1M27.1 185.3a.33 .33 0 0 1 0 .5 .33 .33 0 0 1-.4 0 .34 .34 0 0 1-.6-.2 .34 .34 0 0 1 .4-.4"/>
<path d="M28.2 197.1a.44 .44 0 0 1-.1-.6 .44 .44 0 0 1 .5-.2 .56 .56 0 0 1 .7 .1 .56 .56 0 0 1 .1 .7 1.21 1.21 0 0 1-1.2 0M28.2 197.4a.44 .44 0 0 1-.1-.6 .44 .44 0 0 1 .5-.2 .56 .56 0 0 1 .7 0 .56 .56 0 0 1 .1 .7 1.21 1.21 0 0 1-1.2 .1M29.2 196.3a.33 .33 0 0 1 .1 .5 .33 .33 0 0 1-.5 .1 .34 .34 0 0 1-.5-.2 .34 .34 0 0 1 .3-.5M37.7 191.4a.33 .33 0 0 1 0 .5 .33 .33 0 0 1-.4 .1 .34 .34 0 0 1-.6-.2 .34 .34 0 0 1 .4-.5"/>
</g>
<path d="M215.6 62.6v1.8M218.6 64.4v-1.8M215.6 164.1v1.9M218.6 166v-1.9M48 186.3a.27 .27 0 0 0 .4 0 .27 .27 0 0 0-.1-.4l-.3 .4M48.1 186.5l1.6 .9M50 186.8l-1.6-.9" fill="none" stroke="#000" stroke-width=".21" stroke-dasharray="1.3 .6" stroke-dashoffset=".9"/>
<g fill="none" stroke="#000" stroke-width=".21" stroke-dasharray="1.3 .6" stroke-dashoffset=".4">
<path d="M216.2 61.7v.9M218 62.6v-.9M46 173v.9M47.8 173.8v-.8M49.8 170.6l3.7 2.2M49.9 170.4l-.1 .2v-.2h.1M53.7 172.5l-3.8-2.1M54.5 168.1v.9M56.3 169v-.9M56.6 179.2v.8M58.2 170.3a.34 .34 0 0 1-.2-.4 .34 .34 0 0 1 .2-.3M58.4 180v-.8"/>
<path d="M60.9 162.8v.9M62.7 163.7v-.9M65.1 174.3v.8M65.2 165.3v.9M66.9 175.1v-.8M67 166.2v-.9M216.2 166v.8M218 166.8v-.8M17.3 189.6v.8M19.1 190.4v-.8M21.1 187.2l3.7 2.2M21.2 187l-.1 .2v-.2h.1"/>
<path d="M25 189.1l-3.8-2.2M25.8 184.7v.8M26 196.2a.34 .34 0 0 1 .2 .3 .34 .34 0 0 1-.2 .4M27.6 185.5v-.8M27.9 195.7v.8M29.7 196.5v-.8M36.4 190.8v.8M38.2 191.6v-.8"/>
</g>
<path d="M46.3 173.4a.48 .48 0 0 0-.3 .7 .48 .48 0 0 0 .6 .2 .74 .74 0 0 0 1.1-.6l-.2-.2M54.8 168.5a.48 .48 0 0 0-.3 .7 .48 .48 0 0 0 .6 .3 .74 .74 0 0 0 1.1-.7l-.2-.2M56.9 179.6a.48 .48 0 0 0-.3 .6 .48 .48 0 0 0 .6 .3 .74 .74 0 0 0 1.1-.7l-.2-.2M65.4 174.7a.48 .48 0 0 0-.3 .6 .48 .48 0 0 0 .6 .3 .74 .74 0 0 0 1.1-.7l-.2-.2M73.6 169.4l-7.9 4.5M17.6 190a.48 .48 0 0 0-.3 .6 .48 .48 0 0 0 .6 .3 .74 .74 0 0 0 1.1-.7l-.2-.1M26.1 185.1a.48 .48 0 0 0-.3 .6 .48 .48 0 0 0 .6 .3 .74 .74 0 0 0 1.1-.7l-.2-.1M28.2 196.1a.48 .48 0 0 0-.3 .7 .48 .48 0 0 0 .6 .2 .74 .74 0 0 0 1.1-.6l-.2-.2M36.7 191.2a.48 .48 0 0 0-.3 .7 .48 .48 0 0 0 .6 .2 .74 .74 0 0 0 1.1-.6l-.2-.2" fill="none" stroke="#000" stroke-width=".21" stroke-dasharray="1.3 .6" stroke-dashoffset="-.1"/>
<path d="M47.3 174.1a.33 .33 0 0 1 .1 .5 .33 .33 0 0 1-.5 .1 .37 .37 0 0 1-.6-.4 .37 .37 0 0 1 .6-.3l.4 .1M53.6 176.6a1.71 1.71 0 0 1-1-2.3M55 169.4a.51 .51 0 0 0 .6 .1 .51 .51 0 0 0 .3-.5h-.1a.51 .51 0 0 0-.6-.1 .51 .51 0 0 0-.3 .5h.1M65.6 175.5a.51 .51 0 0 0 .6 .2 .51 .51 0 0 0 .3-.5l-.1-.1a.51 .51 0 0 0-.6-.1 .51 .51 0 0 0-.3 .5h.1M77.6 171.7l-4-2.3M17.8 190.9a.51 .51 0 0 0 .6 .1 .51 .51 0 0 0 .3-.5l-.1-.1a.51 .51 0 0 0-.6-.1 .51 .51 0 0 0-.3 .5l.1 .1M26.3 186.2a.33 .33 0 0 1-.1-.4 .33 .33 0 0 1 .5-.1 .37 .37 0 0 1 .5 .3 .37 .37 0 0 1-.5 .3l-.4-.1M28.4 197a.51 .51 0 0 0 .6 .1 .51 .51 0 0 0 .3-.5h-.1a.51 .51 0 0 0-.6-.1 .51 .51 0 0 0-.3 .4l.1 .1M37.7 191.9a.33 .33 0 0 1 0 .5 .33 .33 0 0 1-.4 .1 .37 .37 0 0 1-.6-.4 .37 .37 0 0 1 .6-.3l.4 .1M57.1 180.7a.33 .33 0 0 1-.1-.5 .33 .33 0 0 1 .5-.1 .37 .37 0 0 1 .5 .4 .37 .37 0 0 1-.5 .3l-.4-.1" fill="none" stroke="#000" stroke-width=".21" stroke-dasharray="1.3 .6" stroke-dashoffset=".2"/>
<path d="M64.6 173.9l-6.4-3.6M153.5 165.5a.57 .57 0 0 1 .8-.5 .57 .57 0 0 1 0 .9 .57 .57 0 0 1-.8-.4" fill="none" stroke="#000" stroke-width=".21" stroke-dasharray="1.3 .6" stroke-dashoffset="-.2"/>
<g font-size="3.2" fill="#808080">
<text x="173.6" y="41.7" transform="rotate(11 173.6 41.7)">4x</text>
<text x="235.9" y="39.6" transform="rotate(-30 235.9 39.6)">11</text>
<text x="180.1" y="43" transform="rotate(11 180.1 43)">16</text>
<text x="186.7" y="44.3" transform="rotate(11 186.7 44.3)">3,20</text>
<text x="224.3" y="46.3" transform="rotate(-30 224.3 46.3)">2x</text>
<text x="230.1" y="42.9" transform="rotate(-30 230.1 42.9)">18</text>
<text x="228.8" y="63" transform="rotate(-90 228.8 63)">Taşlamış</text>
<text x="146.7" y="69.5" transform="rotate(-45 146.7 69.5)">M8</text>
<text x="158.7" y="68.1" transform="rotate(-90 158.7 68.1)">8</text>
<text x="225.3" y="70" transform="rotate(-90 225.3 70)">0</text>
<text x="228.8" y="76.2" transform="rotate(-90 228.8 76.2)">16 -0,02</text>
<text x="152.3" y="80">768</text>
<text x="130.3" y="90">272</text>
<text x="174.1" y="90">254</text>
<text x="181.9" y="85">369,50</text>
<text x="135.3" y="95">212</text>
<text x="169.1" y="95">194</text>
<text x="140.7" y="100">152</text>
<text x="164.2" y="100">134</text>
<text x="160.2" y="103.5" transform="rotate(30 160.2 103.5)">8x</text>
<text x="166" y="106.9" transform="rotate(30 166 106.9)">11</text>
<text x="207.1" y="103.8" transform="rotate(31 207.1 103.8)">10,50</text>
<text x="80.8" y="115.5" transform="rotate(-90 80.8 115.5)">57</text>
<text x="140.1" y="115.9" transform="rotate(-19 140.1 115.9)">+0,05</text>
<text x="142.9" y="118.7" transform="rotate(-19 142.9 118.7)">0</text>
<text x="163.5" y="119.1" transform="rotate(-20 163.5 119.1)">18</text>
<text x="169.8" y="116.8" transform="rotate(-20 169.8 116.8)">10</text>
<text x="207.1" y="115.5">120</text>
<text x="97.7" y="122.9">102</text>
<text x="115.8" y="121.3" transform="rotate(-90 115.8 121.3)">75</text>
<text x="130.8" y="122.8" transform="rotate(-19 130.8 122.8)">2x</text>
<text x="137.1" y="120.7" transform="rotate(-19 137.1 120.7)">80</text>
<text x="157.3" y="121.5" transform="rotate(-20 157.3 121.5)">8x</text>
<text x="205.9" y="123.7">91</text>
<text x="234.8" y="125.5" transform="rotate(-90 234.8 125.5)">39</text>
<text x="240.8" y="121" transform="rotate(-90 240.8 121)">99</text>
<text x="80.8" y="129.8" transform="rotate(-90 80.8 129.8)">106</text>
<text x="103.7" y="130.4" transform="rotate(44 103.7 130.4)">R8</text>
<text x="228.8" y="130.9" transform="rotate(-90 228.8 130.9)">81</text>
<text x="246.8" y="129.6" transform="rotate(-90 246.8 129.6)">220</text>
<text x="96" y="134.6" transform="rotate(-90 96 134.6)">64,50</text>
<text x="115.8" y="136.7" transform="rotate(-90 115.8 136.7)">75</text>
<text x="147.5" y="136.7">16</text>
<text x="161.9" y="132.4" transform="rotate(-90 161.9 132.4)">40</text>
<text x="201.5" y="133.6" transform="rotate(-30 201.5 133.6)">R8</text>
<text x="211.6" y="132.8" transform="rotate(-90 211.6 132.8)">106</text>
<text x="80.8" y="142.4" transform="rotate(-90 80.8 142.4)">57</text>
<text x="161.9" y="138.6" transform="rotate(-90 161.9 138.6)">40</text>
<text x="228.8" y="142.4" transform="rotate(-90 228.8 142.4)">57</text>
<text x="93.7" y="155.2" transform="rotate(-75 93.7 155.2)">6x M8</text>
<text x="150.3" y="150.6">9</text>
<text x="216.6" y="155.3" transform="rotate(-90 216.6 155.3)">64,50</text>
<text x="123.7" y="161" transform="rotate(-45 123.7 161)">2x</text>
<text x="128.5" y="156.2" transform="rotate(-45 128.5 156.2)">3</text>
<text x="115.8" y="171.3" transform="rotate(-90 115.8 171.3)">8</text>
<text x="126" y="170.4" transform="rotate(45 126 170.4)">G1/8</text>
<text x="132.8" y="172.2" transform="rotate(45 132.8 172.2)">2x</text>
<text x="103.1" y="174.1">172</text>
<text x="133.2" y="177.5" transform="rotate(45 133.2 177.5)">15</text>
<text x="200.1" y="174.1">190</text>
</g>
<g font-size="3.2">
<text x="153.6" y="186.8">80400301101_U6</text>
<text x="153.6" y="190.8">FORMLAMA AYAR PLAKASI</text>
<text x="210.7" y="186.6">-</text>
<text x="153.6" y="194.8">FOSFAT /</text>
<text x="153.6" y="198.8">YOK / HRC</text>
<text x="230.8" y="198.7">PLAZMA</text>
<text x="230.8" y="202.8">16581.80</text>
</g>
<g font-size="2.8">
<text x="263.7" y="186.7">Ü.Adet:</text>
<text x="263.9" y="190.5">Vers.:</text>
<text x="211.5" y="194.5">Hammadde Adı:</text>
<text x="230.8" y="194.7">PLATİNA SAC</text>
<text x="138.3" y="202.6">SON KAYIT:</text>
<text x="163.7" y="202.6">5 Haziran 2022 Pazar 19:52:28</text>
<text x="212.1" y="198.4">Sip. Ölçüsü:</text>
<text x="212.2" y="202.7">Ağırlık:</text>
</g>
<g font-size="2.6">
<text x="265.9" y="194.4">GENEL TOLERANS</text>
<text x="264.2" y="198.5">DIN 7168 m T</text>
<text x="264.3" y="202.6">ÖLÇEK</text>
<text x="278.5" y="202.6">1:1</text>
<text x="286.5" y="202.6">A4</text>
</g>
<g font-size="2.5">
<text x="138.3" y="186.4">Parça Kodu:</text>
<text x="138.3" y="190.5">Parça Adı:</text>
<text x="201.2" y="186.5">Ü.Kodu:</text>
<text x="138.3" y="194.5">Kaplama Şekli:</text>
<text x="138.3" y="198.6">Isıl İşlem:</text>
<text x="6.7" y="206.7">D:\Onedrive\OneDrive - gazi.edu.tr\My_Design\Arsiv\6545_U6\</text>
</g>
</svg>
